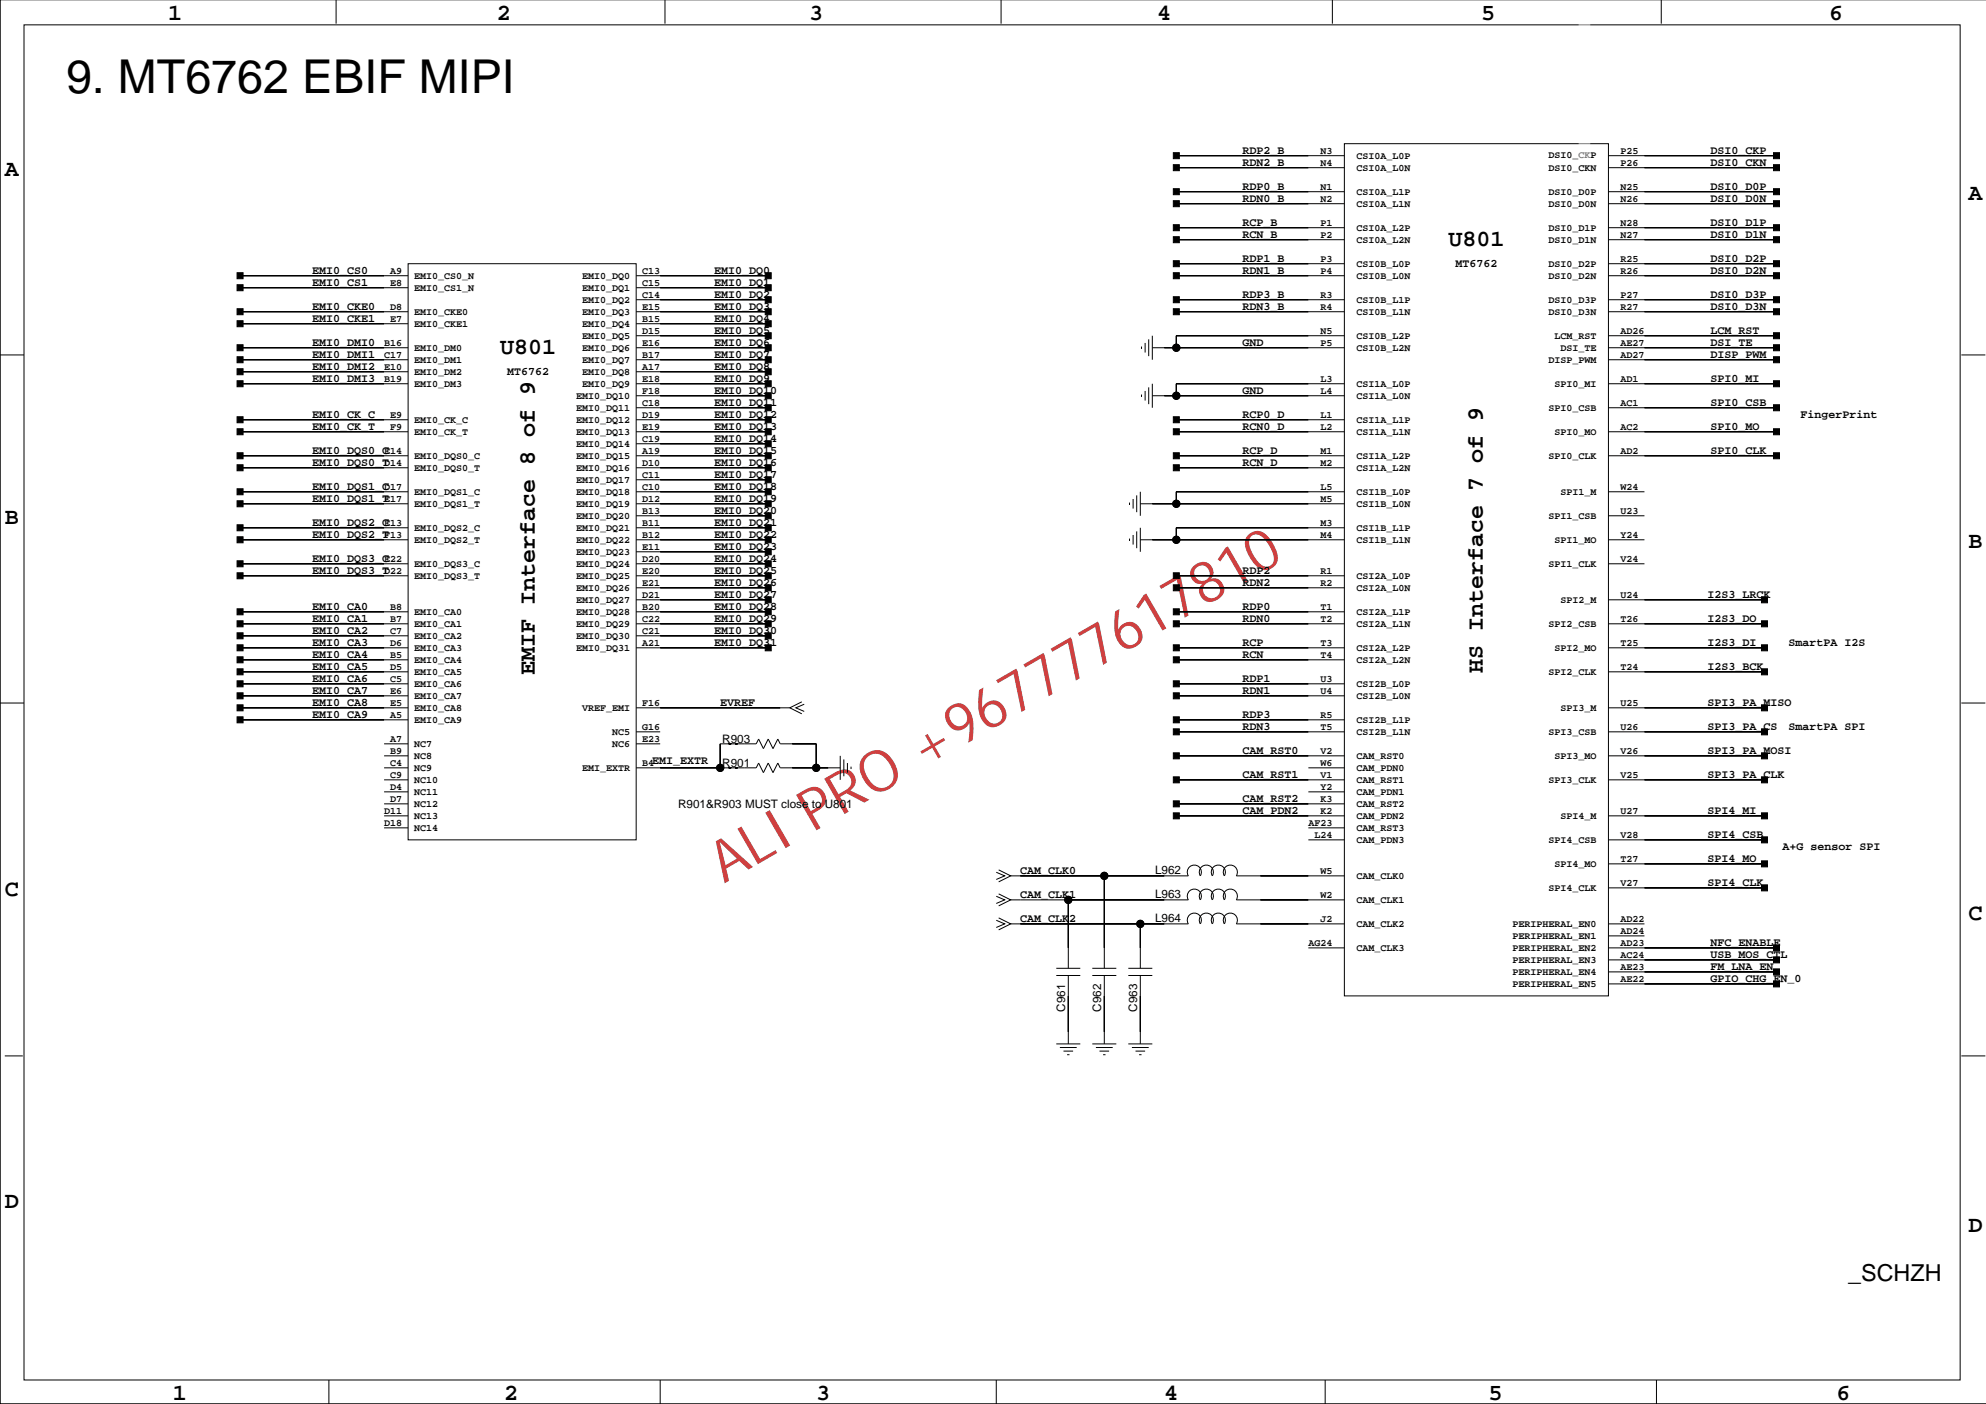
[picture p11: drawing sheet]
<svg xmlns="http://www.w3.org/2000/svg" width="420mm" height="297mm" viewBox="0 0 420 297" stroke-linecap="round" stroke-linejoin="round" font-family="sans-serif">
<g fill="none" stroke="#000" stroke-width=".21">
<path d="M0 -.1v297.1h420.2M71.1 -.1v5.1M140.7 -.1v5.1M211.8 -.1v5.1M281.9 -.1v5.1M351.5 -.1v5.1M5.1 5.3h409.6v286.7h-409.6zM248.9 32.9h35.5M248.9 35.5h35.5M284.4 30.4h55.9v180.3h-55.9zM340.3 32.9h35.5M340.3 35.5h35.5"/>
<path d="M50.8 58.3h35.5M86.3 55.8h48.3v121.9h-48.3zM134.6 58.3h27.9M248.9 58.3h35.5M248.9 40.6h35.5M248.9 43.1h35.5M248.9 48.2h35.5M248.9 50.7h35.5M248.9 55.8h35.5M340.3 58.3h35.5M340.3 40.6h35.5M340.3 43.1h35.5"/>
<path d="M340.3 48.2h35.5M340.3 50.7h35.5M340.3 55.8h35.5M0 75.1h5.1M50.8 73.6h35.5M50.8 60.9h35.5M50.8 66h35.5M50.8 68.5h35.5M50.8 76.1h35.5M50.8 78.6h35.5M134.6 73.6h27.9M134.6 60.9h27.9"/>
<path d="M134.6 63.4h27.9M134.6 66h27.9M134.6 68.5h27.9M134.6 71h27.9M134.6 76.1h27.9M134.6 78.6h27.9M241.5 73.3v.5M242.3 72.6v2M243 71.8v3.5M243.8 73.6h40.6M243.8 71v5.1M248.9 63.4h35.5"/>
<path d="M248.9 66h35.5M284.4 71h-35.5v2.6M340.3 73.6h35.5M340.3 63.4h35.5M340.3 66h35.5M340.3 71h35.5M340.3 76.1h35.5M414.9 75.1h5.1M50.8 81.2h35.5M50.8 88.8h35.5M50.8 91.3h35.5M50.8 96.4h35.5"/>
<path d="M50.8 99h35.5M134.6 83.7h27.9M134.6 81.2h27.9M134.6 86.3h27.9M134.6 88.8h27.9M134.6 91.3h27.9M134.6 93.9h27.9M134.6 96.4h27.9M134.6 99h27.9M241.5 83.5v.5M242.3 82.7v2M243 81.9v3.6"/>
<path d="M243.8 81.2v5.1M243.8 83.7h40.6M248.9 88.8h35.5M248.9 91.3h35.5M248.9 96.4h35.5M248.9 99h35.5M284.4 81.2h-35.5v2.5M340.3 81.2h35.5M340.3 86.3h35.5M340.3 91.3h35.5M340.3 96.4h35.5M50.8 106.6h35.5"/>
<path d="M50.8 114.2h35.5M50.8 104h35.5M50.8 111.7h35.5M50.8 119.3h35.5M134.6 106.6h27.9M134.6 114.2h27.9M134.6 101.5h27.9M134.6 104h27.9M134.6 109.1h27.9M134.6 111.7h27.9M134.6 116.7h27.9M134.6 119.3h27.9"/>
<path d="M239 106.3v.5M239 113.9v.6M239.7 105.6v2M239.7 113.2v2M240.5 104.8v3.6M240.5 112.4v3.6M241.2 106.6h43.2M241.2 104v5.1M241.2 111.7v5M241.2 114.2h43.2M284.4 104h-35.5v2.6M284.4 111.7h-35.5v2.5"/>
<path d="M340.3 114.2h7.6M340.3 104h7.6M340.3 109.1h7.6M340.3 119.3h7.6M50.8 121.8h35.5M50.8 129.4h35.5M50.8 132h35.5M50.8 134.5h35.5M50.8 137.1h35.5M50.8 139.6h35.5M134.6 121.8h27.9M134.6 124.4h27.9"/>
<path d="M134.6 126.9h27.9M134.6 129.4h27.9M134.6 132h27.9M134.6 134.5h27.9M134.6 137.1h27.9M248.9 121.8h35.5M248.9 124.4h35.5M248.9 129.4h35.5M248.9 132h35.5M248.9 137.1h35.5M248.9 139.6h35.5M340.3 126.9h33"/>
<path d="M340.3 132h33M340.3 137.1h33M0 148.7h5.1M50.8 149.8h35.5M50.8 142.1h35.5M50.8 144.7h35.5M50.8 147.2h35.5M50.8 152.3h35.5M81.3 157.4h5M81.3 159.9h5M134.6 149.8h32.5M134.6 154.8h5.1"/>
<path d="M134.6 157.4h5.1M169.6 148.5l-2.5 1.3 2.5 1.2M170.1 149l-1.7 .8 1.7 .7M177.8 159.9v5.1M248.9 154.8h35.5M248.9 144.7h35.5M248.9 147.2h35.5M248.9 152.3h35.5M248.9 159.9h35.5M340.3 149.8h33M340.3 154.8h33M340.3 142.1h33"/>
<path d="M340.3 159.9h33M414.9 148.7h5.1M81.3 162.4h5M81.3 165h5M81.3 167.5h5M81.3 170.1h5M81.3 172.6h5M81.3 175.1h5M134.6 162.4h17.8M152.4 162.4v-5h7.6l.5-1 1 2 1-2 1 2 1.1-2 .5 1h7.6v5M177.8 162.4h-12.7l-.5-1-1.1 2.1-1-2.1-1 2.1-1-2.1-.5 1-7.6 .1M178.5 160.7v3.5"/>
<path d="M179.3 161.4v2.1M180 162.2v.5M248.9 165h35.5M248.9 170.1h35.5M248.9 172.6h35.5M276.8 162.4h7.6M276.8 167.5h7.6M276.8 175.1h7.6M276.8 177.7h7.6M340.3 165h33M340.3 172.6h33M340.3 177.7h33"/>
<path d="M210.8 194.7l1.7 .8-1.7 .7M210.8 184.5l1.7 .8-1.7 .8M210.8 189.6l1.7 .8-1.7 .7M211.3 194.2l2.5 1.3-2.5 1.2M211.3 184l2.5 1.3-2.5 1.3M211.3 189.1l2.5 1.3-2.5 1.3M213.8 195.5h37.6a1.5 1.5 0 0 1 1.3-2.3 1.5 1.5 0 0 1 1.2 2.3 1.5 1.5 0 0 1 1.3-2.3 1.5 1.5 0 0 1 1.3 2.3 1.5 1.5 0 0 1 1.2-2.3 1.5 1.5 0 0 1 1.3 2.3 1.5 1.5 0 0 1 1.3-2.3 1.5 1.5 0 0 1 1.3 2.3h22.8M213.8 185.3h37.6a1.5 1.5 0 0 1 1.3-2.3 1.5 1.5 0 0 1 1.2 2.3 1.5 1.5 0 0 1 1.3-2.3 1.5 1.5 0 0 1 1.3 2.3 1.5 1.5 0 0 1 1.2-2.3 1.5 1.5 0 0 1 1.3 2.3 1.5 1.5 0 0 1 1.3-2.3 1.5 1.5 0 0 1 1.3 2.3h22.8M213.8 190.4h12.2M226 190.4h25.4a1.5 1.5 0 0 1 1.3-2.3 1.5 1.5 0 0 1 1.2 2.3 1.5 1.5 0 0 1 1.3-2.3 1.5 1.5 0 0 1 1.3 2.3 1.5 1.5 0 0 1 1.2-2.3 1.5 1.5 0 0 1 1.3 2.3 1.5 1.5 0 0 1 1.3-2.3 1.5 1.5 0 0 1 1.3 2.3h22.8M226 190.4v14.5M233.6 185.3v19.6"/>
<path d="M241.2 195.5v9.4M340.3 195.5h7.6M340.3 182.8h33M340.3 187.8h33M340.3 198h7.6M223.5 204.9h5M223.5 206.4h5M226 206.4v14.5M231.1 204.9h5.1M231.1 206.4h5.1M233.6 206.4v14.5M238.7 204.9h5.1"/>
<path d="M238.7 206.4h5.1M241.2 206.4v14.5M276.8 200.5h7.6M340.3 200.5h35.5M340.3 203.1h35.5M340.3 205.6h35.5M340.3 208.2h35.5M1 223.4h3.8M223.5 220.9h5M224.2 221.6h3.6M225 222.4h2M225.8 223.1h.5"/>
<path d="M231.1 220.9h5.1M231.8 221.6h3.6M232.6 222.4h2M233.4 223.1h.5M238.7 220.9h5.1M239.5 221.6h3.5M240.2 222.4h2.1M241 223.1h.5M414.9 223.4h5.1M69.6 292v5M139.7 292v5M210.8 292v5"/>
<path d="M280.4 292v5M350.4 292v5"/>
<circle cx="248.9" cy="73.6" r=".76"/>
<circle cx="248.9" cy="83.7" r=".76"/>
<circle cx="248.9" cy="106.6" r=".76"/>
<circle cx="248.9" cy="114.2" r=".76"/>
<circle cx="152.4" cy="162.4" r=".76"/>
<circle cx="172.7" cy="162.4" r=".76"/>
<circle cx="226" cy="190.4" r=".76"/>
<circle cx="233.6" cy="185.3" r=".76"/>
<circle cx="241.2" cy="195.5" r=".76"/>
</g>
<g fill="#000" stroke="#000" stroke-width=".21">
<path d="M248.2 34.8h1.3v1.3h-1.3z" fill-rule="evenodd"/>
<path d="M248.2 32.3h1.3v1.3h-1.3z" fill-rule="evenodd"/>
<path d="M248.9 35.5h27.9z" fill-rule="evenodd"/>
<path d="M248.9 32.9h27.9z" fill-rule="evenodd"/>
<path d="M375.2 34.8h1.3v1.3h-1.3z" fill-rule="evenodd"/>
<path d="M375.2 32.3h1.3v1.3h-1.3z" fill-rule="evenodd"/>
<path d="M347.9 35.5h27.9z" fill-rule="evenodd"/>
<path d="M347.9 32.9h27.9z" fill-rule="evenodd"/>
<path d="M50.2 57.7h1.2v1.3h-1.2z" fill-rule="evenodd"/>
<path d="M50.8 58.3h30.5z" fill-rule="evenodd"/>
<path d="M161.9 57.7h1.3v1.3h-1.3z" fill-rule="evenodd"/>
<path d="M139.7 58.3h22.8z" fill-rule="evenodd"/>
<path d="M248.2 55.2h1.3v1.2h-1.3z" fill-rule="evenodd"/>
<path d="M248.2 42.5h1.3v1.2h-1.3z" fill-rule="evenodd"/>
<path d="M248.2 50.1h1.3v1.2h-1.3z" fill-rule="evenodd"/>
<path d="M248.2 39.9h1.3v1.3h-1.3z" fill-rule="evenodd"/>
<path d="M248.2 47.5h1.3v1.3h-1.3z" fill-rule="evenodd"/>
<path d="M248.2 57.7h1.3v1.3h-1.3z" fill-rule="evenodd"/>
<path d="M248.9 55.8h27.9z" fill-rule="evenodd"/>
<path d="M248.9 43.1h27.9z" fill-rule="evenodd"/>
<path d="M248.9 50.7h27.9z" fill-rule="evenodd"/>
<path d="M248.9 40.6h27.9z" fill-rule="evenodd"/>
<path d="M248.9 48.2h27.9z" fill-rule="evenodd"/>
<path d="M248.9 58.3h27.9z" fill-rule="evenodd"/>
<path d="M375.2 47.5h1.3v1.3h-1.3z" fill-rule="evenodd"/>
<path d="M375.2 50.1h1.3v1.2h-1.3z" fill-rule="evenodd"/>
<path d="M375.2 39.9h1.3v1.3h-1.3z" fill-rule="evenodd"/>
<path d="M375.2 42.5h1.3v1.2h-1.3z" fill-rule="evenodd"/>
<path d="M375.2 57.7h1.3v1.3h-1.3z" fill-rule="evenodd"/>
<path d="M375.2 55.2h1.3v1.2h-1.3z" fill-rule="evenodd"/>
<path d="M347.9 48.2h27.9z" fill-rule="evenodd"/>
<path d="M347.9 50.7h27.9z" fill-rule="evenodd"/>
<path d="M347.9 40.6h27.9z" fill-rule="evenodd"/>
<path d="M347.9 43.1h27.9z" fill-rule="evenodd"/>
<path d="M347.9 58.3h27.9z" fill-rule="evenodd"/>
<path d="M347.9 55.8h27.9z" fill-rule="evenodd"/>
<path d="M50.2 65.3h1.2v1.3h-1.2z" fill-rule="evenodd"/>
<path d="M50.2 60.2h1.2v1.3h-1.2z" fill-rule="evenodd"/>
<path d="M50.2 78h1.2v1.3h-1.2z" fill-rule="evenodd"/>
<path d="M50.2 75.5h1.2v1.2h-1.2z" fill-rule="evenodd"/>
<path d="M50.2 72.9h1.2v1.3h-1.2z" fill-rule="evenodd"/>
<path d="M50.2 67.9h1.2v1.2h-1.2z" fill-rule="evenodd"/>
<path d="M50.8 66h30.5z" fill-rule="evenodd"/>
<path d="M50.8 60.9h30.5z" fill-rule="evenodd"/>
<path d="M50.8 78.6h30.5z" fill-rule="evenodd"/>
<path d="M50.8 76.1h30.5z" fill-rule="evenodd"/>
<path d="M50.8 73.6h30.5z" fill-rule="evenodd"/>
<path d="M50.8 68.5h30.5z" fill-rule="evenodd"/>
<path d="M161.9 78h1.3v1.3h-1.3z" fill-rule="evenodd"/>
<path d="M161.9 75.5h1.3v1.2h-1.3z" fill-rule="evenodd"/>
<path d="M161.9 72.9h1.3v1.3h-1.3z" fill-rule="evenodd"/>
<path d="M161.9 70.4h1.3v1.3h-1.3z" fill-rule="evenodd"/>
<path d="M161.9 67.9h1.3v1.2h-1.3z" fill-rule="evenodd"/>
<path d="M161.9 65.3h1.3v1.3h-1.3z" fill-rule="evenodd"/>
<path d="M161.9 62.8h1.3v1.2h-1.3z" fill-rule="evenodd"/>
<path d="M161.9 60.2h1.3v1.3h-1.3z" fill-rule="evenodd"/>
<path d="M139.7 78.6h22.8z" fill-rule="evenodd"/>
<path d="M139.7 76.1h22.8z" fill-rule="evenodd"/>
<path d="M139.7 73.6h22.8z" fill-rule="evenodd"/>
<path d="M139.7 71h22.8z" fill-rule="evenodd"/>
<path d="M139.7 68.5h22.8z" fill-rule="evenodd"/>
<path d="M139.7 66h22.8z" fill-rule="evenodd"/>
<path d="M139.7 63.4h22.8z" fill-rule="evenodd"/>
<path d="M139.7 60.9h22.8z" fill-rule="evenodd"/>
<path d="M248.2 65.3h1.3v1.3h-1.3z" fill-rule="evenodd"/>
<path d="M248.2 62.8h1.3v1.2h-1.3z" fill-rule="evenodd"/>
<path d="M248.9 71v2.6z" fill-rule="evenodd"/>
<path d="M246.3 73.6h2.6z" fill-rule="evenodd"/>
<path d="M248.9 73.6h27.9z" fill-rule="evenodd"/>
<path d="M248.9 71h27.9z" fill-rule="evenodd"/>
<path d="M248.9 66h27.9z" fill-rule="evenodd"/>
<path d="M248.9 63.4h27.9z" fill-rule="evenodd"/>
<path d="M375.2 65.3h1.3v1.3h-1.3z" fill-rule="evenodd"/>
<path d="M375.2 62.8h1.3v1.2h-1.3z" fill-rule="evenodd"/>
<path d="M375.2 70.4h1.3v1.3h-1.3z" fill-rule="evenodd"/>
<path d="M375.2 72.9h1.3v1.3h-1.3z" fill-rule="evenodd"/>
<path d="M375.2 75.5h1.3v1.2h-1.3z" fill-rule="evenodd"/>
<path d="M347.9 66h27.9z" fill-rule="evenodd"/>
<path d="M347.9 63.4h27.9z" fill-rule="evenodd"/>
<path d="M347.9 71h27.9z" fill-rule="evenodd"/>
<path d="M347.9 73.6h27.9z" fill-rule="evenodd"/>
<path d="M347.9 76.1h27.9z" fill-rule="evenodd"/>
<path d="M50.2 98.3h1.2v1.3h-1.2z" fill-rule="evenodd"/>
<path d="M50.2 95.8h1.2v1.3h-1.2z" fill-rule="evenodd"/>
<path d="M50.2 90.7h1.2v1.3h-1.2z" fill-rule="evenodd"/>
<path d="M50.2 88.2h1.2v1.2h-1.2z" fill-rule="evenodd"/>
<path d="M50.2 80.6h1.2v1.2h-1.2z" fill-rule="evenodd"/>
<path d="M50.8 99h30.5z" fill-rule="evenodd"/>
<path d="M50.8 96.4h30.5z" fill-rule="evenodd"/>
<path d="M50.8 91.3h30.5z" fill-rule="evenodd"/>
<path d="M50.8 88.8h30.5z" fill-rule="evenodd"/>
<path d="M50.8 81.2h30.5z" fill-rule="evenodd"/>
<path d="M161.9 98.3h1.3v1.3h-1.3z" fill-rule="evenodd"/>
<path d="M161.9 95.8h1.3v1.3h-1.3z" fill-rule="evenodd"/>
<path d="M161.9 93.3h1.3v1.2h-1.3z" fill-rule="evenodd"/>
<path d="M161.9 90.7h1.3v1.3h-1.3z" fill-rule="evenodd"/>
<path d="M161.9 88.2h1.3v1.2h-1.3z" fill-rule="evenodd"/>
<path d="M161.9 85.6h1.3v1.3h-1.3z" fill-rule="evenodd"/>
<path d="M161.9 83.1h1.3v1.3h-1.3z" fill-rule="evenodd"/>
<path d="M161.9 80.6h1.3v1.2h-1.3z" fill-rule="evenodd"/>
<path d="M139.7 99h22.8z" fill-rule="evenodd"/>
<path d="M139.7 96.4h22.8z" fill-rule="evenodd"/>
<path d="M139.7 93.9h22.8z" fill-rule="evenodd"/>
<path d="M139.7 91.3h22.8z" fill-rule="evenodd"/>
<path d="M139.7 88.8h22.8z" fill-rule="evenodd"/>
<path d="M139.7 86.3h22.8z" fill-rule="evenodd"/>
<path d="M139.7 83.7h22.8z" fill-rule="evenodd"/>
<path d="M139.7 81.2h22.8z" fill-rule="evenodd"/>
<path d="M248.2 90.7h1.3v1.3h-1.3z" fill-rule="evenodd"/>
<path d="M248.2 98.3h1.3v1.3h-1.3z" fill-rule="evenodd"/>
<path d="M248.2 88.2h1.3v1.2h-1.3z" fill-rule="evenodd"/>
<path d="M248.2 95.8h1.3v1.3h-1.3z" fill-rule="evenodd"/>
<path d="M246.3 83.7h2.6z" fill-rule="evenodd"/>
<path d="M248.9 81.2v2.5z" fill-rule="evenodd"/>
<path d="M248.9 83.7h27.9z" fill-rule="evenodd"/>
<path d="M248.9 81.2h27.9z" fill-rule="evenodd"/>
<path d="M248.9 91.3h27.9z" fill-rule="evenodd"/>
<path d="M248.9 99h27.9z" fill-rule="evenodd"/>
<path d="M248.9 88.8h27.9z" fill-rule="evenodd"/>
<path d="M248.9 96.4h27.9z" fill-rule="evenodd"/>
<path d="M375.2 85.6h1.3v1.3h-1.3z" fill-rule="evenodd"/>
<path d="M375.2 90.7h1.3v1.3h-1.3z" fill-rule="evenodd"/>
<path d="M375.2 80.6h1.3v1.2h-1.3z" fill-rule="evenodd"/>
<path d="M375.2 95.8h1.3v1.3h-1.3z" fill-rule="evenodd"/>
<path d="M347.9 86.3h27.9z" fill-rule="evenodd"/>
<path d="M347.9 91.3h27.9z" fill-rule="evenodd"/>
<path d="M347.9 81.2h27.9z" fill-rule="evenodd"/>
<path d="M347.9 96.4h27.9z" fill-rule="evenodd"/>
<path d="M50.2 118.6h1.2v1.3h-1.2z" fill-rule="evenodd"/>
<path d="M50.2 111h1.2v1.3h-1.2z" fill-rule="evenodd"/>
<path d="M50.2 105.9h1.2v1.3h-1.2z" fill-rule="evenodd"/>
<path d="M50.2 103.4h1.2v1.3h-1.2z" fill-rule="evenodd"/>
<path d="M50.2 113.6h1.2v1.2h-1.2z" fill-rule="evenodd"/>
<path d="M50.8 119.3h30.5z" fill-rule="evenodd"/>
<path d="M50.8 111.7h30.5z" fill-rule="evenodd"/>
<path d="M50.8 106.6h30.5z" fill-rule="evenodd"/>
<path d="M50.8 104h30.5z" fill-rule="evenodd"/>
<path d="M50.8 114.2h30.5z" fill-rule="evenodd"/>
<path d="M161.9 118.6h1.3v1.3h-1.3z" fill-rule="evenodd"/>
<path d="M161.9 116.1h1.3v1.3h-1.3z" fill-rule="evenodd"/>
<path d="M161.9 113.6h1.3v1.2h-1.3z" fill-rule="evenodd"/>
<path d="M161.9 111h1.3v1.3h-1.3z" fill-rule="evenodd"/>
<path d="M161.9 108.5h1.3v1.3h-1.3z" fill-rule="evenodd"/>
<path d="M161.9 105.9h1.3v1.3h-1.3z" fill-rule="evenodd"/>
<path d="M161.9 103.4h1.3v1.3h-1.3z" fill-rule="evenodd"/>
<path d="M161.9 100.9h1.3v1.2h-1.3z" fill-rule="evenodd"/>
<path d="M139.7 119.3h22.8z" fill-rule="evenodd"/>
<path d="M139.7 116.7h22.8z" fill-rule="evenodd"/>
<path d="M139.7 114.2h22.8z" fill-rule="evenodd"/>
<path d="M139.7 111.7h22.8z" fill-rule="evenodd"/>
<path d="M139.7 109.1h22.8z" fill-rule="evenodd"/>
<path d="M139.7 106.6h22.8z" fill-rule="evenodd"/>
<path d="M139.7 104h22.8z" fill-rule="evenodd"/>
<path d="M139.7 101.5h22.8z" fill-rule="evenodd"/>
<path d="M243.8 114.2h5.1z" fill-rule="evenodd"/>
<path d="M248.9 111.7v2.5z" fill-rule="evenodd"/>
<path d="M243.8 106.6h5.1z" fill-rule="evenodd"/>
<path d="M248.9 104v2.6z" fill-rule="evenodd"/>
<path d="M248.9 114.2h27.9z" fill-rule="evenodd"/>
<path d="M248.9 111.7h27.9z" fill-rule="evenodd"/>
<path d="M248.9 106.6h27.9z" fill-rule="evenodd"/>
<path d="M248.9 104h27.9z" fill-rule="evenodd"/>
<path d="M50.2 121.2h1.2v1.3h-1.2z" fill-rule="evenodd"/>
<path d="M50.2 136.4h1.2v1.3h-1.2z" fill-rule="evenodd"/>
<path d="M50.2 133.9h1.2v1.3h-1.2z" fill-rule="evenodd"/>
<path d="M50.2 131.3h1.2v1.3h-1.2z" fill-rule="evenodd"/>
<path d="M50.2 128.8h1.2v1.3h-1.2z" fill-rule="evenodd"/>
<path d="M50.8 121.8h30.5z" fill-rule="evenodd"/>
<path d="M50.8 139.6h30.5z" fill-rule="evenodd"/>
<path d="M50.8 137.1h30.5z" fill-rule="evenodd"/>
<path d="M50.8 134.5h30.5z" fill-rule="evenodd"/>
<path d="M50.8 132h30.5z" fill-rule="evenodd"/>
<path d="M50.8 129.4h30.5z" fill-rule="evenodd"/>
<path d="M161.9 136.4h1.3v1.3h-1.3z" fill-rule="evenodd"/>
<path d="M161.9 133.9h1.3v1.3h-1.3z" fill-rule="evenodd"/>
<path d="M161.9 131.3h1.3v1.3h-1.3z" fill-rule="evenodd"/>
<path d="M161.9 128.8h1.3v1.3h-1.3z" fill-rule="evenodd"/>
<path d="M161.9 126.3h1.3v1.2h-1.3z" fill-rule="evenodd"/>
<path d="M161.9 123.7h1.3v1.3h-1.3z" fill-rule="evenodd"/>
<path d="M161.9 121.2h1.3v1.3h-1.3z" fill-rule="evenodd"/>
<path d="M139.7 137.1h22.8z" fill-rule="evenodd"/>
<path d="M139.7 134.5h22.8z" fill-rule="evenodd"/>
<path d="M139.7 132h22.8z" fill-rule="evenodd"/>
<path d="M139.7 129.4h22.8z" fill-rule="evenodd"/>
<path d="M139.7 126.9h22.8z" fill-rule="evenodd"/>
<path d="M139.7 124.4h22.8z" fill-rule="evenodd"/>
<path d="M139.7 121.8h22.8z" fill-rule="evenodd"/>
<path d="M248.2 121.2h1.3v1.3h-1.3z" fill-rule="evenodd"/>
<path d="M248.2 123.7h1.3v1.3h-1.3z" fill-rule="evenodd"/>
<path d="M248.2 128.8h1.3v1.3h-1.3z" fill-rule="evenodd"/>
<path d="M248.2 131.3h1.3v1.3h-1.3z" fill-rule="evenodd"/>
<path d="M248.2 136.4h1.3v1.3h-1.3z" fill-rule="evenodd"/>
<path d="M248.9 121.8h27.9z" fill-rule="evenodd"/>
<path d="M248.9 124.4h27.9z" fill-rule="evenodd"/>
<path d="M248.9 129.4h27.9z" fill-rule="evenodd"/>
<path d="M248.9 132h27.9z" fill-rule="evenodd"/>
<path d="M248.9 137.1h27.9z" fill-rule="evenodd"/>
<path d="M248.9 139.6h27.9z" fill-rule="evenodd"/>
<path d="M372.7 126.3h1.2v1.2h-1.2z" fill-rule="evenodd"/>
<path d="M372.7 131.3h1.2v1.3h-1.2z" fill-rule="evenodd"/>
<path d="M372.7 136.4h1.2v1.3h-1.2z" fill-rule="evenodd"/>
<path d="M347.9 126.9h25.4z" fill-rule="evenodd"/>
<path d="M347.9 132h25.4z" fill-rule="evenodd"/>
<path d="M347.9 137.1h25.4z" fill-rule="evenodd"/>
<path d="M50.2 149.1h1.2v1.3h-1.2z" fill-rule="evenodd"/>
<path d="M50.2 151.7h1.2v1.2h-1.2z" fill-rule="evenodd"/>
<path d="M50.2 146.6h1.2v1.2h-1.2z" fill-rule="evenodd"/>
<path d="M50.2 144h1.2v1.3h-1.2z" fill-rule="evenodd"/>
<path d="M50.2 141.5h1.2v1.3h-1.2z" fill-rule="evenodd"/>
<path d="M50.2 139h1.2v1.2h-1.2z" fill-rule="evenodd"/>
<path d="M50.8 149.8h30.5z" fill-rule="evenodd"/>
<path d="M50.8 152.3h30.5z" fill-rule="evenodd"/>
<path d="M50.8 147.2h30.5z" fill-rule="evenodd"/>
<path d="M50.8 144.7h30.5z" fill-rule="evenodd"/>
<path d="M50.8 142.1h30.5z" fill-rule="evenodd"/>
<path d="M152.4 157.4v5z" fill-rule="evenodd"/>
<path d="M139.7 149.8h25.4z" fill-rule="evenodd"/>
<path d="M172.7 157.4v5z" fill-rule="evenodd"/>
<path d="M167.6 157.4h5.1z" fill-rule="evenodd"/>
<path d="M248.2 139h1.3v1.2h-1.3z" fill-rule="evenodd"/>
<path d="M248.2 144h1.3v1.3h-1.3z" fill-rule="evenodd"/>
<path d="M248.2 146.6h1.3v1.2h-1.3z" fill-rule="evenodd"/>
<path d="M248.2 151.7h1.3v1.2h-1.3z" fill-rule="evenodd"/>
<path d="M248.2 154.2h1.3v1.3h-1.3z" fill-rule="evenodd"/>
<path d="M248.9 159.9h27.9z" fill-rule="evenodd"/>
<path d="M248.9 144.7h27.9z" fill-rule="evenodd"/>
<path d="M248.9 147.2h27.9z" fill-rule="evenodd"/>
<path d="M248.9 152.3h27.9z" fill-rule="evenodd"/>
<path d="M248.9 154.8h27.9z" fill-rule="evenodd"/>
<path d="M372.7 149.1h1.2v1.3h-1.2z" fill-rule="evenodd"/>
<path d="M372.7 154.2h1.2v1.3h-1.2z" fill-rule="evenodd"/>
<path d="M372.7 141.5h1.2v1.3h-1.2z" fill-rule="evenodd"/>
<path d="M347.9 149.8h25.4z" fill-rule="evenodd"/>
<path d="M347.9 154.8h25.4z" fill-rule="evenodd"/>
<path d="M347.9 159.9h25.4z" fill-rule="evenodd"/>
<path d="M347.9 142.1h25.4z" fill-rule="evenodd"/>
<path d="M139.7 162.4h12.7z" fill-rule="evenodd"/>
<path d="M167.6 162.4h5.1z" fill-rule="evenodd"/>
<path d="M172.7 162.4h2.5z" fill-rule="evenodd"/>
<path d="M248.2 159.3h1.3v1.2h-1.3z" fill-rule="evenodd"/>
<path d="M248.2 172h1.3v1.2h-1.3z" fill-rule="evenodd"/>
<path d="M248.2 169.4h1.3v1.3h-1.3z" fill-rule="evenodd"/>
<path d="M248.2 164.4h1.3v1.2h-1.3z" fill-rule="evenodd"/>
<path d="M248.9 172.6h27.9z" fill-rule="evenodd"/>
<path d="M248.9 170.1h27.9z" fill-rule="evenodd"/>
<path d="M248.9 165h27.9z" fill-rule="evenodd"/>
<path d="M372.7 172h1.2v1.2h-1.2z" fill-rule="evenodd"/>
<path d="M372.7 177.1h1.2v1.2h-1.2z" fill-rule="evenodd"/>
<path d="M372.7 164.4h1.2v1.2h-1.2z" fill-rule="evenodd"/>
<path d="M372.7 159.3h1.2v1.2h-1.2z" fill-rule="evenodd"/>
<path d="M347.9 172.6h25.4z" fill-rule="evenodd"/>
<path d="M347.9 177.7h25.4z" fill-rule="evenodd"/>
<path d="M347.9 165h25.4z" fill-rule="evenodd"/>
<path d="M226 190.4v10.1z" fill-rule="evenodd"/>
<path d="M233.6 185.3v15.2z" fill-rule="evenodd"/>
<path d="M215.9 185.3h17.7z" fill-rule="evenodd"/>
<path d="M241.2 195.5v5z" fill-rule="evenodd"/>
<path d="M215.9 195.5h25.3z" fill-rule="evenodd"/>
<path d="M233.6 185.3h12.7z" fill-rule="evenodd"/>
<path d="M226 190.4h20.3z" fill-rule="evenodd"/>
<path d="M241.2 195.5h5.1z" fill-rule="evenodd"/>
<path d="M266.6 185.3h10.2z" fill-rule="evenodd"/>
<path d="M266.6 190.4h10.2z" fill-rule="evenodd"/>
<path d="M266.6 195.5h10.2z" fill-rule="evenodd"/>
<path d="M372.7 187.2h1.2v1.3h-1.2z" fill-rule="evenodd"/>
<path d="M372.7 182.1h1.2v1.3h-1.2z" fill-rule="evenodd"/>
<path d="M347.9 187.8h25.4z" fill-rule="evenodd"/>
<path d="M347.9 182.8h25.4z" fill-rule="evenodd"/>
<path d="M226 210.7v7.6z" fill-rule="evenodd"/>
<path d="M233.6 210.7v7.6z" fill-rule="evenodd"/>
<path d="M241.2 210.7v7.6z" fill-rule="evenodd"/>
<path d="M375.2 202.4h1.3v1.3h-1.3z" fill-rule="evenodd"/>
<path d="M375.2 207.5h1.3v1.3h-1.3z" fill-rule="evenodd"/>
<path d="M375.2 205h1.3v1.3h-1.3z" fill-rule="evenodd"/>
<path d="M375.2 199.9h1.3v1.3h-1.3z" fill-rule="evenodd"/>
<path d="M347.9 203.1h27.9z" fill-rule="evenodd"/>
<path d="M347.9 208.2h27.9z" fill-rule="evenodd"/>
<path d="M347.9 205.6h27.9z" fill-rule="evenodd"/>
<path d="M347.9 200.5h27.9z" fill-rule="evenodd"/>
<circle cx="248.9" cy="73.6" r=".76"/>
<circle cx="248.9" cy="83.7" r=".76"/>
<circle cx="248.9" cy="106.6" r=".76"/>
<circle cx="248.9" cy="114.2" r=".76"/>
<circle cx="152.4" cy="162.4" r=".76"/>
<circle cx="172.7" cy="162.4" r=".76"/>
<circle cx="226" cy="190.4" r=".76"/>
<circle cx="233.6" cy="185.3" r=".76"/>
<circle cx="241.2" cy="195.5" r=".76"/>
</g>
<path d="M334 3.4h2.4v30.3h-2.4z" fill="#fff"/>
<text font-size="12.2" fill="#bf0000" x="153.2" y="187" transform="rotate(-30 153.2 187)">ALI PRO +967777617810</text>
<text font-size="9.9" x="14" y="19.8">9. MT6762 EBIF MIPI</text>
<g font-size="4.9">
<text x="35.6" y="4.1">1</text>
<text x="105.1" y="4.1">2</text>
<text x="171.2" y="4.1">3</text>
<text x="244.8" y="4.1">4</text>
<text x="313.4" y="4.1">5</text>
<text x="387" y="4.1">6</text>
<text x="1" y="37.1">A</text>
<text x="416.5" y="42.2">A</text>
<text x="306.4" y="52.1">U801</text>
<text x="105.8" y="75">U801</text>
<text x="1" y="110.8">B</text>
<text x="416.5" y="115.9">B</text>
<text x="113.1" y="142.8" transform="rotate(-90 113.1 142.8)">EMIF Interface 8 of 9</text>
<text x="313.7" y="142.4" transform="rotate(-90 313.7 142.4)">HS Interface 7 of 9</text>
<text x="1" y="189.5">C</text>
<text x="416.5" y="194.6">C</text>
<text x="1" y="255.5">D</text>
<text x="416.5" y="260.6">D</text>
<text x="391" y="270.9">_SCHZH</text>
<text x="36.6" y="296.2">1</text>
<text x="106.7" y="296.2">2</text>
<text x="172.7" y="296.2">3</text>
<text x="246.3" y="296.2">4</text>
<text x="314.9" y="296.2">5</text>
<text x="388.5" y="296.2">6</text>
</g>
<g font-size="2.5">
<text x="262.8" y="35">RDN2_B</text>
<text x="262.8" y="32.5">RDP2_B</text>
<text x="361.9" y="35">DSI0_CKN</text>
<text x="361.9" y="32.5">DSI0_CKP</text>
<text x="262.8" y="40.1">RDP0_B</text>
<text x="361.9" y="40.1">DSI0_D0P</text>
<text x="262.8" y="42.7">RDN0_B</text>
<text x="262.8" y="47.7">RCP_B</text>
<text x="361.9" y="47.7">DSI0_D1P</text>
<text x="361.9" y="42.7">DSI0_D0N</text>
<text x="262.8" y="50.3">RCN_B</text>
<text x="361.9" y="50.3">DSI0_D1N</text>
<text x="66" y="57.9">EMI0_CS0</text>
<text x="151.1" y="57.9">EMI0_DQ0</text>
<text x="262.8" y="55.4">RDP1_B</text>
<text x="262.8" y="57.9">RDN1_B</text>
<text x="307.9" y="56.5">MT6762</text>
<text x="361.9" y="57.9">DSI0_D2N</text>
<text x="361.9" y="55.4">DSI0_D2P</text>
<text x="66" y="65.5">EMI0_CKE0</text>
<text x="66" y="60.4">EMI0_CS1</text>
<text x="151.1" y="65.5">EMI0_DQ3</text>
<text x="151.1" y="63">EMI0_DQ2</text>
<text x="151.1" y="60.4">EMI0_DQ1</text>
<text x="262.8" y="65.5">RDN3_B</text>
<text x="262.8" y="63">RDP3_B</text>
<text x="361.9" y="65.5">DSI0_D3N</text>
<text x="361.9" y="63">DSI0_D3P</text>
<text x="66" y="68.1">EMI0_CKE1</text>
<text x="151.1" y="70.6">EMI0_DQ5</text>
<text x="151.1" y="68.1">EMI0_DQ4</text>
<text x="361.9" y="70.6">LCM_RST</text>
<text x="66" y="75.7">EMI0_DMI1</text>
<text x="66" y="73.1">EMI0_DMI0</text>
<text x="151.1" y="75.7">EMI0_DQ7</text>
<text x="151.1" y="73.1">EMI0_DQ6</text>
<text x="262.8" y="73.1">GND</text>
<text x="361.9" y="73.1">DSI_TE</text>
<text x="361.9" y="75.7">DISP_PWM</text>
<text x="66" y="80.7">EMI0_DMI3</text>
<text x="66" y="78.2">EMI0_DMI2</text>
<text x="107.3" y="79.3">MT6762</text>
<text x="151.1" y="83.3">EMI0_DQ10</text>
<text x="151.1" y="80.7">EMI0_DQ9</text>
<text x="151.1" y="78.2">EMI0_DQ8</text>
<text x="262.8" y="83.3">GND</text>
<text x="361.9" y="80.7">SPI0_MI</text>
<text x="66" y="88.4">EMI0_CK_C</text>
<text x="151.1" y="88.4">EMI0_DQ12</text>
<text x="151.1" y="85.8">EMI0_DQ11</text>
<text x="262.8" y="88.4">RCP0_D</text>
<text x="361.9" y="85.8">SPI0_CSB</text>
<text x="380.9" y="88.4">FingerPrint</text>
<text x="66" y="96">EMI0_DQS0_C</text>
<text x="66" y="90.9">EMI0_CK_T</text>
<text x="151.1" y="96">EMI0_DQ15</text>
<text x="151.1" y="93.4">EMI0_DQ14</text>
<text x="151.1" y="90.9">EMI0_DQ13</text>
<text x="262.8" y="90.9">RCN0_D</text>
<text x="262.8" y="96">RCP_D</text>
<text x="361.9" y="90.9">SPI0_MO</text>
<text x="361.9" y="96">SPI0_CLK</text>
<text x="66" y="98.5">EMI0_DQS0_T</text>
<text x="151.1" y="101.1">EMI0_DQ17</text>
<text x="151.1" y="98.5">EMI0_DQ16</text>
<text x="262.8" y="98.5">RCN_D</text>
<text x="66" y="106.1">EMI0_DQS1_T</text>
<text x="66" y="103.6">EMI0_DQS1_C</text>
<text x="151.1" y="106.1">EMI0_DQ19</text>
<text x="151.1" y="103.6">EMI0_DQ18</text>
<text x="66" y="111.2">EMI0_DQS2_C</text>
<text x="66" y="113.8">EMI0_DQS2_T</text>
<text x="151.1" y="113.8">EMI0_DQ22</text>
<text x="151.1" y="111.2">EMI0_DQ21</text>
<text x="151.1" y="108.7">EMI0_DQ20</text>
<text x="66" y="118.8">EMI0_DQS3_C</text>
<text x="151.1" y="118.8">EMI0_DQ24</text>
<text x="151.1" y="116.3">EMI0_DQ23</text>
<text x="66" y="121.4">EMI0_DQS3_T</text>
<text x="151.1" y="123.9">EMI0_DQ26</text>
<text x="151.1" y="121.4">EMI0_DQ25</text>
<text x="262.8" y="121.4">RDP2</text>
<text x="262.8" y="123.9">RDN2</text>
<text x="66" y="131.5">EMI0_CA1</text>
<text x="66" y="129">EMI0_CA0</text>
<text x="151.1" y="131.5">EMI0_DQ29</text>
<text x="151.1" y="129">EMI0_DQ28</text>
<text x="151.1" y="126.5">EMI0_DQ27</text>
<text x="262.8" y="129">RDP0</text>
<text x="262.8" y="131.5">RDN0</text>
<text x="361.2" y="126.5">I2S3_LRCK</text>
<text x="361.2" y="131.5">I2S3_DO</text>
<text x="66" y="136.6">EMI0_CA3</text>
<text x="66" y="134.1">EMI0_CA2</text>
<text x="151.1" y="136.6">EMI0_DQ31</text>
<text x="151.1" y="134.1">EMI0_DQ30</text>
<text x="262.8" y="136.6">RCP</text>
<text x="361.2" y="136.6">I2S3_DI</text>
<text x="378.4" y="136.6">SmartPA I2S</text>
<text x="66" y="141.7">EMI0_CA5</text>
<text x="66" y="139.2">EMI0_CA4</text>
<text x="262.8" y="139.2">RCN</text>
<text x="361.2" y="141.7">I2S3_BCK</text>
<text x="66" y="149.3">EMI0_CA8</text>
<text x="66" y="146.8">EMI0_CA7</text>
<text x="66" y="144.2">EMI0_CA6</text>
<text x="152.4" y="149.3">EVREF</text>
<text x="262.8" y="144.2">RDP1</text>
<text x="262.8" y="146.8">RDN1</text>
<text x="361.2" y="149.3">SPI3_PA_MISO</text>
<text x="66" y="151.9">EMI0_CA9</text>
<text x="262.8" y="151.9">RDP3</text>
<text x="262.8" y="154.4">RDN3</text>
<text x="361.2" y="154.4">SPI3_PA_CS</text>
<text x="378.4" y="154.4">SmartPA SPI</text>
<text x="138" y="161.7">EMI_EXTR</text>
<text x="152.8" y="157.2">R903</text>
<text x="262.8" y="159.5">CAM_RST0</text>
<text x="361.2" y="159.5">SPI3_PA_MOSI</text>
<text x="152.8" y="162.3">R901</text>
<text x="262.8" y="164.5">CAM_RST1</text>
<text x="361.2" y="164.5">SPI3_PA_CLK</text>
<text x="143.5" y="170.9">R901&amp;R903 MUST close to U801</text>
<text x="262.8" y="172.2">CAM_PDN2</text>
<text x="262.8" y="169.6">CAM_RST2</text>
<text x="361.2" y="172.2">SPI4_MI</text>
<text x="361.2" y="177.2">SPI4_CSB</text>
<text x="377.1" y="179.8">A+G sensor SPI</text>
<text x="215.9" y="184.9">CAM_CLK0</text>
<text x="244.4" y="184.9">L962</text>
<text x="361.2" y="182.3">SPI4_MO</text>
<text x="215.9" y="189.9">CAM_CLK1</text>
<text x="244.4" y="189.9">L963</text>
<text x="361.2" y="187.4">SPI4_CLK</text>
<text x="215.9" y="195">CAM_CLK2</text>
<text x="244.4" y="195">L964</text>
<text x="361.9" y="202.6">USB_MOS_CTL</text>
<text x="361.9" y="200.1">NFC_ENABLE</text>
<text x="361.9" y="207.7">GPIO_CHG_EN_0</text>
<text x="361.9" y="205.2">FM_LNA_EN</text>
<text x="225.4" y="214.1" transform="rotate(-90 225.4 214.1)">C961</text>
<text x="233" y="214.1" transform="rotate(-90 233 214.1)">C962</text>
<text x="240.6" y="214.1" transform="rotate(-90 240.6 214.1)">C963</text>
</g>
<g font-size="2.1">
<text x="279.3" y="35.1">N4</text>
<text x="279.3" y="32.6">N3</text>
<text x="287" y="33.5">CSI0A_L0P</text>
<text x="327.6" y="33.5">DSI0_CKP</text>
<text x="342.8" y="35.1">P26</text>
<text x="342.8" y="32.6">P25</text>
<text x="279.3" y="40.2">N1</text>
<text x="287" y="36.1">CSI0A_L0N</text>
<text x="287" y="41.2">CSI0A_L1P</text>
<text x="327.6" y="36.1">DSI0_CKN</text>
<text x="327.6" y="41.2">DSI0_D0P</text>
<text x="342.8" y="40.2">N25</text>
<text x="279.3" y="47.8">P1</text>
<text x="279.3" y="42.7">N2</text>
<text x="287" y="43.7">CSI0A_L1N</text>
<text x="327.6" y="43.7">DSI0_D0N</text>
<text x="342.8" y="47.8">N28</text>
<text x="342.8" y="42.7">N26</text>
<text x="279.3" y="50.3">P2</text>
<text x="287" y="48.8">CSI0A_L2P</text>
<text x="287" y="51.3">CSI0A_L2N</text>
<text x="327.6" y="48.8">DSI0_D1P</text>
<text x="327.6" y="51.3">DSI0_D1N</text>
<text x="342.8" y="50.3">N27</text>
<text x="82.5" y="58">A9</text>
<text x="87.6" y="58.9">EMI0_CS0_N</text>
<text x="123.2" y="58.9">EMI0_DQ0</text>
<text x="135.9" y="58">C13</text>
<text x="279.3" y="58">P4</text>
<text x="279.3" y="55.4">P3</text>
<text x="287" y="56.4">CSI0B_L0P</text>
<text x="287" y="58.9">CSI0B_L0N</text>
<text x="327.6" y="56.4">DSI0_D2P</text>
<text x="327.6" y="58.9">DSI0_D2N</text>
<text x="342.8" y="58">R26</text>
<text x="342.8" y="55.4">R25</text>
<text x="82.5" y="65.6">D8</text>
<text x="82.5" y="60.5">E8</text>
<text x="87.6" y="61.5">EMI0_CS1_N</text>
<text x="123.2" y="61.5">EMI0_DQ1</text>
<text x="123.2" y="64">EMI0_DQ2</text>
<text x="135.9" y="65.6">E15</text>
<text x="135.9" y="63">C14</text>
<text x="135.9" y="60.5">C15</text>
<text x="279.3" y="65.6">R4</text>
<text x="279.3" y="63">R3</text>
<text x="287" y="64">CSI0B_L1P</text>
<text x="327.6" y="64">DSI0_D3P</text>
<text x="342.8" y="65.6">R27</text>
<text x="342.8" y="63">P27</text>
<text x="82.5" y="68.1">E7</text>
<text x="87.6" y="66.5">EMI0_CKE0</text>
<text x="87.6" y="69.1">EMI0_CKE1</text>
<text x="123.2" y="66.5">EMI0_DQ3</text>
<text x="123.2" y="69.1">EMI0_DQ4</text>
<text x="123.2" y="71.6">EMI0_DQ5</text>
<text x="135.9" y="70.7">D15</text>
<text x="135.9" y="68.1">B15</text>
<text x="279.3" y="70.7">N5</text>
<text x="287" y="66.5">CSI0B_L1N</text>
<text x="287" y="71.6">CSI0B_L2P</text>
<text x="327.6" y="66.5">DSI0_D3N</text>
<text x="328.9" y="71.6">LCM_RST</text>
<text x="342.8" y="70.7">AD26</text>
<text x="81.3" y="75.7">C17</text>
<text x="81.3" y="73.2">B16</text>
<text x="87.6" y="74.2">EMI0_DM0</text>
<text x="87.6" y="76.7">EMI0_DM1</text>
<text x="123.2" y="74.2">EMI0_DQ6</text>
<text x="123.2" y="76.7">EMI0_DQ7</text>
<text x="135.9" y="75.7">B17</text>
<text x="135.9" y="73.2">E16</text>
<text x="279.3" y="73.2">P5</text>
<text x="287" y="74.2">CSI0B_L2N</text>
<text x="327.6" y="76.7">DISP_PWM</text>
<text x="330.1" y="74.2">DSI_TE</text>
<text x="342.8" y="75.7">AD27</text>
<text x="342.8" y="73.2">AE27</text>
<text x="81.3" y="80.8">B19</text>
<text x="81.3" y="78.3">E10</text>
<text x="87.6" y="79.2">EMI0_DM2</text>
<text x="87.6" y="81.8">EMI0_DM3</text>
<text x="123.2" y="79.2">EMI0_DQ8</text>
<text x="123.2" y="81.8">EMI0_DQ9</text>
<text x="135.9" y="83.4">F18</text>
<text x="135.9" y="80.8">E18</text>
<text x="135.9" y="78.3">A17</text>
<text x="279.3" y="83.3">L4</text>
<text x="279.3" y="80.8">L3</text>
<text x="287" y="81.8">CSI1A_L0P</text>
<text x="328.9" y="81.8">SPI0_MI</text>
<text x="342.8" y="80.8">AD1</text>
<text x="82.5" y="88.4">E9</text>
<text x="87.6" y="89.4">EMI0_CK_C</text>
<text x="121.9" y="84.3">EMI0_DQ10</text>
<text x="121.9" y="86.9">EMI0_DQ11</text>
<text x="121.9" y="89.4">EMI0_DQ12</text>
<text x="135.9" y="88.4">D19</text>
<text x="135.9" y="85.9">C18</text>
<text x="279.3" y="88.4">L1</text>
<text x="287" y="84.3">CSI1A_L0N</text>
<text x="287" y="89.4">CSI1A_L1P</text>
<text x="327.6" y="86.9">SPI0_CSB</text>
<text x="342.8" y="85.9">AC1</text>
<text x="82.5" y="91">F9</text>
<text x="87.6" y="91.9">EMI0_CK_T</text>
<text x="121.9" y="91.9">EMI0_DQ13</text>
<text x="121.9" y="94.5">EMI0_DQ14</text>
<text x="135.9" y="93.5">C19</text>
<text x="135.9" y="91">E19</text>
<text x="279.3" y="91">L2</text>
<text x="287" y="91.9">CSI1A_L1N</text>
<text x="328.9" y="91.9">SPI0_MO</text>
<text x="342.8" y="91">AC2</text>
<text x="81.3" y="98.6">D14</text>
<text x="81.3" y="96">E14</text>
<text x="87.6" y="97">EMI0_DQS0_C</text>
<text x="87.6" y="99.6">EMI0_DQS0_T</text>
<text x="121.9" y="97">EMI0_DQ15</text>
<text x="121.9" y="99.6">EMI0_DQ16</text>
<text x="135.9" y="101.1">C11</text>
<text x="135.9" y="98.6">D10</text>
<text x="135.9" y="96">A19</text>
<text x="279.3" y="98.6">M2</text>
<text x="279.3" y="96">M1</text>
<text x="287" y="97">CSI1A_L2P</text>
<text x="287" y="99.6">CSI1A_L2N</text>
<text x="327.6" y="97">SPI0_CLK</text>
<text x="342.8" y="96">AD2</text>
<text x="81.3" y="106.2">E17</text>
<text x="81.3" y="103.7">D17</text>
<text x="87.6" y="104.6">EMI0_DQS1_C</text>
<text x="87.6" y="107.2">EMI0_DQS1_T</text>
<text x="121.9" y="102.1">EMI0_DQ17</text>
<text x="121.9" y="104.6">EMI0_DQ18</text>
<text x="121.9" y="107.2">EMI0_DQ19</text>
<text x="135.9" y="106.2">D12</text>
<text x="135.9" y="103.7">C10</text>
<text x="279.3" y="106.2">M5</text>
<text x="279.3" y="103.7">L5</text>
<text x="287" y="104.6">CSI1B_L0P</text>
<text x="287" y="107.2">CSI1B_L0N</text>
<text x="330.1" y="104.6">SPI1_M</text>
<text x="342.8" y="103.7">W24</text>
<text x="81.3" y="113.8">F13</text>
<text x="81.3" y="111.3">E13</text>
<text x="87.6" y="112.3">EMI0_DQS2_C</text>
<text x="121.9" y="109.7">EMI0_DQ20</text>
<text x="121.9" y="112.3">EMI0_DQ21</text>
<text x="135.9" y="113.8">B12</text>
<text x="135.9" y="111.3">B11</text>
<text x="135.9" y="108.7">B13</text>
<text x="279.3" y="113.8">M4</text>
<text x="279.3" y="111.3">M3</text>
<text x="287" y="112.3">CSI1B_L1P</text>
<text x="327.6" y="109.7">SPI1_CSB</text>
<text x="342.8" y="113.8">Y24</text>
<text x="342.8" y="108.7">U23</text>
<text x="81.3" y="118.9">E22</text>
<text x="87.6" y="114.8">EMI0_DQS2_T</text>
<text x="87.6" y="119.9">EMI0_DQS3_C</text>
<text x="121.9" y="114.8">EMI0_DQ22</text>
<text x="121.9" y="117.3">EMI0_DQ23</text>
<text x="121.9" y="119.9">EMI0_DQ24</text>
<text x="135.9" y="118.9">D20</text>
<text x="135.9" y="116.4">E11</text>
<text x="287" y="114.8">CSI1B_L1N</text>
<text x="327.6" y="119.9">SPI1_CLK</text>
<text x="328.9" y="114.8">SPI1_MO</text>
<text x="342.8" y="118.9">V24</text>
<text x="81.3" y="121.4">D22</text>
<text x="87.6" y="122.4">EMI0_DQS3_T</text>
<text x="121.9" y="122.4">EMI0_DQ25</text>
<text x="121.9" y="125">EMI0_DQ26</text>
<text x="135.9" y="124">E21</text>
<text x="135.9" y="121.4">E20</text>
<text x="279.3" y="124">R2</text>
<text x="279.3" y="121.4">R1</text>
<text x="287" y="122.4">CSI2A_L0P</text>
<text x="287" y="125">CSI2A_L0N</text>
<text x="82.5" y="131.6">B7</text>
<text x="82.5" y="129.1">B8</text>
<text x="87.6" y="130">EMI0_CA0</text>
<text x="121.9" y="127.5">EMI0_DQ27</text>
<text x="121.9" y="130">EMI0_DQ28</text>
<text x="135.9" y="131.6">C22</text>
<text x="135.9" y="129.1">B20</text>
<text x="135.9" y="126.5">D21</text>
<text x="279.3" y="131.6">T2</text>
<text x="279.3" y="129.1">T1</text>
<text x="287" y="130">CSI2A_L1P</text>
<text x="330.1" y="127.5">SPI2_M</text>
<text x="342.8" y="131.6">T26</text>
<text x="342.8" y="126.5">U24</text>
<text x="82.5" y="136.7">D6</text>
<text x="82.5" y="134.1">C7</text>
<text x="87.6" y="132.6">EMI0_CA1</text>
<text x="87.6" y="135.1">EMI0_CA2</text>
<text x="87.6" y="137.7">EMI0_CA3</text>
<text x="121.9" y="132.6">EMI0_DQ29</text>
<text x="121.9" y="135.1">EMI0_DQ30</text>
<text x="121.9" y="137.7">EMI0_DQ31</text>
<text x="135.9" y="136.7">A21</text>
<text x="135.9" y="134.1">C21</text>
<text x="279.3" y="136.7">T3</text>
<text x="287" y="132.6">CSI2A_L1N</text>
<text x="287" y="137.7">CSI2A_L2P</text>
<text x="327.6" y="132.6">SPI2_CSB</text>
<text x="328.9" y="137.6">SPI2_MO</text>
<text x="342.8" y="136.7">T25</text>
<text x="82.5" y="141.8">D5</text>
<text x="82.5" y="139.2">B5</text>
<text x="87.6" y="140.2">EMI0_CA4</text>
<text x="87.6" y="142.7">EMI0_CA5</text>
<text x="279.3" y="139.2">T4</text>
<text x="287" y="140.2">CSI2A_L2N</text>
<text x="327.6" y="142.7">SPI2_CLK</text>
<text x="342.8" y="141.8">T24</text>
<text x="82.5" y="149.4">E5</text>
<text x="82.5" y="146.8">E6</text>
<text x="82.5" y="144.3">C5</text>
<text x="87.6" y="145.3">EMI0_CA6</text>
<text x="87.6" y="147.8">EMI0_CA7</text>
<text x="135.9" y="149.4">F16</text>
<text x="279.3" y="146.8">U4</text>
<text x="279.3" y="144.3">U3</text>
<text x="287" y="145.3">CSI2B_L0P</text>
<text x="287" y="147.8">CSI2B_L0N</text>
<text x="342.8" y="149.4">U25</text>
<text x="82.5" y="151.9">A5</text>
<text x="87.6" y="150.3">EMI0_CA8</text>
<text x="87.6" y="152.9">EMI0_CA9</text>
<text x="123.2" y="150.3">VREF_EMI</text>
<text x="129.5" y="155.4">NC5</text>
<text x="135.9" y="154.5">G16</text>
<text x="279.3" y="154.5">T5</text>
<text x="279.3" y="151.9">R5</text>
<text x="287" y="152.9">CSI2B_L1P</text>
<text x="287" y="155.4">CSI2B_L1N</text>
<text x="327.6" y="155.4">SPI3_CSB</text>
<text x="330.1" y="150.3">SPI3_M</text>
<text x="342.8" y="154.5">U26</text>
<text x="82.5" y="157">A7</text>
<text x="82.5" y="159.5">B9</text>
<text x="87.6" y="158">NC7</text>
<text x="87.6" y="160.5">NC8</text>
<text x="129.5" y="158">NC6</text>
<text x="135.9" y="157">E23</text>
<text x="279.3" y="159.5">V2</text>
<text x="287" y="160.5">CAM_RST0</text>
<text x="328.9" y="160.5">SPI3_MO</text>
<text x="342.8" y="159.5">V26</text>
<text x="82.5" y="162.1">C4</text>
<text x="82.5" y="164.6">C9</text>
<text x="82.5" y="167.2">D4</text>
<text x="87.6" y="163">NC9</text>
<text x="87.6" y="165.6">NC10</text>
<text x="123.2" y="163">EMI_EXTR</text>
<text x="135.9" y="162.1">B4</text>
<text x="279.3" y="167.1">Y2</text>
<text x="279.3" y="164.6">V1</text>
<text x="279.3" y="162.1">W6</text>
<text x="287" y="163">CAM_PDN0</text>
<text x="287" y="165.6">CAM_RST1</text>
<text x="327.6" y="165.6">SPI3_CLK</text>
<text x="342.8" y="164.6">V25</text>
<text x="81.3" y="172.2">D11</text>
<text x="82.5" y="169.7">D7</text>
<text x="87.6" y="168.1">NC11</text>
<text x="87.6" y="170.7">NC12</text>
<text x="87.6" y="173.2">NC13</text>
<text x="279.3" y="172.2">K2</text>
<text x="279.3" y="169.7">K3</text>
<text x="287" y="168.1">CAM_PDN1</text>
<text x="287" y="170.7">CAM_RST2</text>
<text x="287" y="173.2">CAM_PDN2</text>
<text x="330.1" y="173.2">SPI4_M</text>
<text x="342.8" y="172.2">U27</text>
<text x="81.3" y="174.8">D18</text>
<text x="87.6" y="175.7">NC14</text>
<text x="276.8" y="174.8">AF23</text>
<text x="278.1" y="177.3">L24</text>
<text x="287" y="175.7">CAM_RST3</text>
<text x="287" y="178.3">CAM_PDN3</text>
<text x="327.6" y="178.3">SPI4_CSB</text>
<text x="342.8" y="177.3">V28</text>
<text x="279.3" y="184.9">W5</text>
<text x="287" y="185.9">CAM_CLK0</text>
<text x="328.9" y="183.4">SPI4_MO</text>
<text x="342.8" y="182.4">T27</text>
<text x="279.3" y="190">W2</text>
<text x="287" y="191">CAM_CLK1</text>
<text x="327.6" y="188.4">SPI4_CLK</text>
<text x="342.8" y="187.5">V27</text>
<text x="279.3" y="195.1">J2</text>
<text x="287" y="196.1">CAM_CLK2</text>
<text x="320" y="196.1">PERIPHERAL_EN0</text>
<text x="342.8" y="197.6">AD24</text>
<text x="342.8" y="195.1">AD22</text>
<text x="276.8" y="200.2">AG24</text>
<text x="287" y="201.1">CAM_CLK3</text>
<text x="320" y="198.6">PERIPHERAL_EN1</text>
<text x="320" y="201.1">PERIPHERAL_EN2</text>
<text x="320" y="203.7">PERIPHERAL_EN3</text>
<text x="342.8" y="202.7">AC24</text>
<text x="342.8" y="200.2">AD23</text>
<text x="320" y="206.2">PERIPHERAL_EN4</text>
<text x="320" y="208.8">PERIPHERAL_EN5</text>
<text x="342.8" y="207.8">AE22</text>
<text x="342.8" y="205.2">AE23</text>
</g>
</svg>
